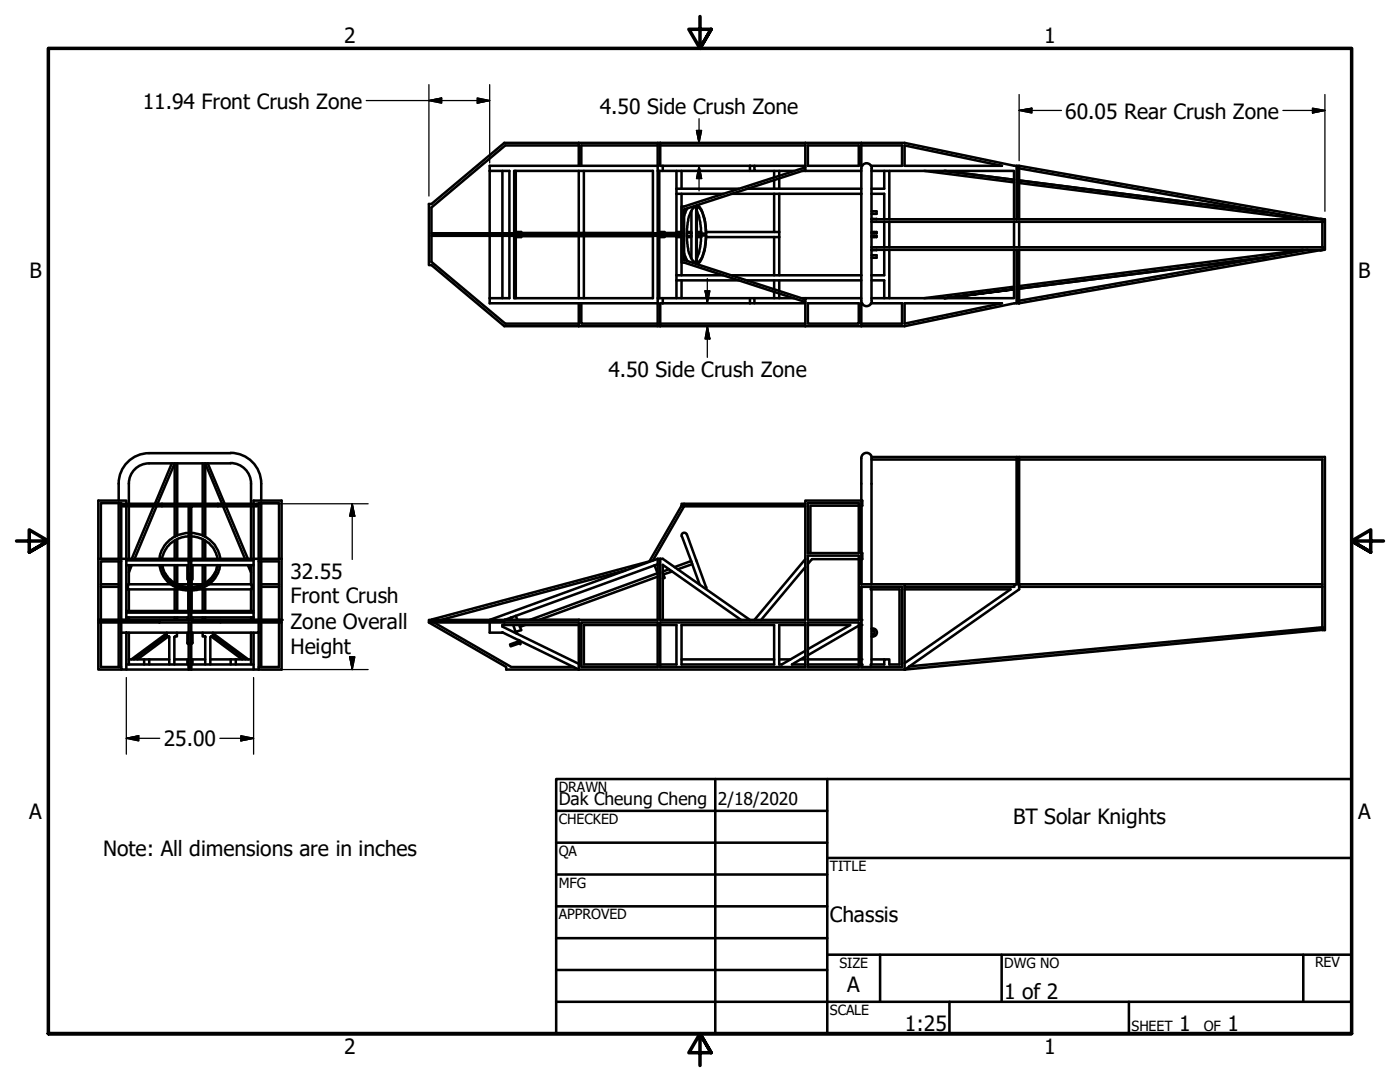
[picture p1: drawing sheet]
<svg xmlns="http://www.w3.org/2000/svg" width="279mm" height="216mm" viewBox="0 0 279 216" stroke-linecap="round" stroke-linejoin="round" font-family="sans-serif">
<!-- layer: Visible (ANSI) -->
<g fill="none" stroke="#000" stroke-width=".51">
<path d="M97.7 34.1h4v12.4M100.3 34.1v12.4M102.9 34.1v12.2h1.1v.2M115.5 28.5h16.3M115.5 28.5h-14.9l-14.5 12.2h-.5v12.2h.5l14.5 12.2h14.9M115.5 28.5v4.6M115.5 34.1v12.4M115.5 29h-14.7l-14.7 12.4v5.1M116.5 34.1v12.4M131.3 33.1v1h1M131.3 28.5v4.6M131.3 34.1v12.4"/>
<path d="M131.3 33.1h-33.6v13.4M131.3 29h-15.3v4.1M131.6 34.1v12.2h1.1v.2M131.8 28.5v4.6h.5v1M131.8 28.5h48.7l22.4 4.6M131.8 29h28.9M132.3 33.1h18.3M132.3 34.1h18.3M135 34.1v12.2M135 37.7h12.4M135 38.7h9.3M136 38.7v7.6h-1v.2"/>
<path d="M136 34.1v3.6M146 38.7h25.9M149.1 37.7h22.8M149.7 33.1v1M154.5 34.1v1.3M154.5 35.9v1.8M154.5 38.7v7.6M155.5 34.1v1M155.5 35.6v2.1M155.5 38.7v16.2M160.1 34.1h11.8M160.7 33.4l-24.2 7.8h-.5v11.2h.5l24.2 7.9"/>
<path d="M160.7 33.1h-10.1v1h7.8M160.7 28.5v5.6M160.7 33.9l-24.2 7.9v10.1l24.2 7.9M161.2 29h10.2v4.1h-10.2zM171.9 33.6a1.05 1.05 0 0 1 1-1 1.05 1.05 0 0 1 1.1 1M171.9 33.6v26.4a1.05 1.05 0 0 0 1 1.1 1.05 1.05 0 0 0 1.1-1.1M171.9 28.5v4.6h.2M171.9 29h8.1v4.1h-6.2M173.9 34.1h28.5v9.7M173.9 33.6v26.4M173.9 38.7h2.6v5.1M176.5 34.1v3.6h-2.6"/>
<path d="M177.5 34.1v9.7M180.5 29l19.5 4.1h-19.5zM184.5 34.1l17.9 2.3M188.5 34.1l13.9 1.8-13.9-1.8M202.9 33.1h.5v10.7h-.5zM203.4 33.6l57.6 10.2M203.4 33.1l60.5 10.7M203.4 36.5l56.6 7.3M203.4 36l49.6 6.4M86.1 47.1v5.2l14.7 12.3h14.7M97.7 47.1v13.4h33.6M100.3 47.1v12.4"/>
<path d="M101.7 47.1v12.4h-4M102.6 47.1v12.4h27.7v-12.4M102.6 46.5v-12.4h27.7v12.4M103.6 47.1h26.7M104 47.1v.2h-1.1v12.2M115.5 47.1v12.4M116.5 47.1v12.4M129.6 46.5h-43.5v.6h43.5M130.3 46.5h-26.7M131.3 47.1v12.4M132.2 47.1h3.8M132.3 59.5h-1v1"/>
<path d="M132.7 47.1v.2h-1.1v12.2M135 47.3h1v7.6M135 47.1v12.4M135 54.9h9.3M135 55.9h12.4M136 46.5h-6.4v.6h6.4M136 46.5v.6M136 46.5h-3.8M136 55.9v3.6M136.5 46.5v.6M136.5 50.5l.7 1.6M137.1 46.3h.9"/>
<path d="M137.1 47.3h.9M137.1 46.5h.9M137.1 47.1h.9M137.2 41.5l-.7 1.6M138 46.5v.6M138 46.5v5.1M138 42.1v4.4M138.5 41.4l.4-.2v11.2a.96 .96 0 0 1-.9-.7 12.3 12.3 0 0 1-.7-7.4 4.7 4.7 0 0 1 1.2-2.9zM139.1 47h1.8a11.3 11.3 0 0 1-1.1 4.9l-.4 .4-.3 .1zM139.1 41.2a2.87 2.87 0 0 1 1.4 2.4l.4 3h-1.8zM139.1 42.1a12.7 12.7 0 0 1 .9 4.5M139.1 46.3h.9"/>
<path d="M139.1 47.3h.9M139.1 40.9a5.3 5.3 0 0 1 1.7 3.7l.1 1.2-.1 2.3a7.5 7.5 0 0 1-1.4 4.5l-.3 .1M140 47a12.2 12.2 0 0 1-.9 4.6M140.9 46.3h14.6M140.9 47.3h14.6M146 54.9h25.9M149.1 55.9h22.8M149.7 59.5h-17.4v1M149.7 59.5h8.7M149.7 59.5v1M150.6 59.5v1h10.1M154.5 47.3v7.6"/>
<path d="M154.5 55.9v1.8M154.5 58.2v1.3M155.5 55.9v2.1M155.5 58.5v1M160.1 59.5h.6M171.9 59.5h-11.2v5.6M173.9 44.3h90v5h-90M173.9 43.8h29M173.9 49.8h29M173.9 46.3h1v.2h-1M173.9 47.1h1v.2h-1M173.9 42.2h1v.5h-1"/>
<path d="M173.9 43.7l1 .1M173.9 50.9h1v.5h-1M173.9 55.9h2.6v3.6M174.9 49.8l-1 .1M176.5 44.3v5M176.5 49.8v5.1h-2.6M177.5 44.3v5M177.5 49.8v9.7M188.5 59.5l13.9-1.8-13.9 1.8M202.4 49.8v9.7h-28.5M202.4 44.3v5M202.4 57.2l-17.9 2.3"/>
<path d="M202.9 49.8h.5v10.7h-.5zM203.4 43.8h61v6h-61M203.4 44.3v5M253 51.3l-49.6 6.3M260 49.8l-56.6 7.3M261 49.8l-57.6 10.2M263.5 43.7l.6 .1M263.6 43.7l.4 .1M263.9 49.8l-60.5 10.7M264 49.8l-.4 .1M264.1 49.8l-.6 .2M115.5 65.1h16.3"/>
<path d="M115.5 60.5v4.6M116 60.5v4.1h15.3M131.3 60.5v4.6M131.8 64.6h28.9M150.6 60.5h-18.8v4.6M161.2 60.5h10.2v4.1h-10.2zM172.1 60.5h-.2v4.6M173.8 60.5h6.2v4.1h-8.1M180.5 60.5h19.5l-19.5 4.1zM202.9 60.5l-22.4 4.6h-48.7M23.7 96.5v3.4M25.7 96.5v4"/>
<path d="M29.8 92.5a4 4 0 0 0-4.1 4M29.8 90.4a6.1 6.1 0 0 0-6.1 6.1M29.8 90.4h16.2M29.8 92.5h16.2M34.3 92.5l-3.4 8M35.4 92.5v8M40.4 92.5v8M41.5 92.5l3.3 8M46 92.4a4.1 4.1 0 0 1 4.1 4.1M46 90.4a6.1 6.1 0 0 1 6.1 6.1M50.1 96.5v4M52.1 96.5v3.4"/>
<path d="M171.9 91.4a1.05 1.05 0 0 1 1-1 1.05 1.05 0 0 1 1.1 1M171.9 91.4v25.2h30.5M173.9 91.7h29M173.9 91.2h29M173.9 91.4v25.2M202.9 91.2h.5v25.4h-.5zM203.4 91.2h61v34.5h-.5M203.4 91.7h60.5v24.9M19.6 111.5h18.1M20.1 111.5v-11.1h4.1v23.3M20.1 116.6h3.6M20.1 117.1h3.6"/>
<path d="M23.7 100.4v11.1M23.7 112v11.7M24.2 112h-4.1v11.7M25.2 112.8h12.2v2.8h.2M25.2 100.5v-.6h-5.6v23.8h18.1v-11.7M25.2 101v10.5M25.7 101v10.5M25.7 112.8v3.8M25.7 117.6v4.3M25.8 112.8l-.1 .1M26.3 112.8l-.6 1.4M30.7 101l-4.4 10.5"/>
<path d="M31.2 101l-4.3 10.5M31.4 100.5l3.5-8v8M31.8 112.8a5.9 5.9 0 0 0 5.8 5.1M32.3 100.5h-7.9v.5h13.3M32.3 101v-.5h11.2v.5h-5.8v11h.5v-11M32.3 112.8a5.4 5.4 0 0 0 5.3 4.7M32.4 112.8a5.5 5.5 0 0 0 5.2 4.4M34 116.6h-8.5v1h10.6M34.9 101v6.1M34.9 107.9v3.6M34.9 112.8v3.5M34.9 117.6v4.3"/>
<path d="M35.3 116.6h2.3M35.4 101v5.9M35.4 107.6v3.9M35.4 112.8v3.8M35.4 117.6v4.3M37.7 114.5l-.1 7.4M37.7 107a5.4 5.4 0 0 0-5.3 4.5M37.7 106.4a5.9 5.9 0 0 0-5.9 5.1M37.7 111.8h-12.5v10.1h12.5M38.2 114.5v7.4M38.2 107a5.4 5.4 0 0 1 5.2 4.5M38.2 106.4a5.9 5.9 0 0 1 5.7 5.1"/>
<path d="M38.2 112v11.6h-.5M38.2 111.5h18M38.2 111.8h12.4v10.1h-12.4M38.2 116.6h2.3M40.4 101v5.9M40.4 107.6v3.9M40.4 112.8v3.8M40.4 117.6v4.3M41 100.5v-8l3.3 8M41 101v6.1M41 107.9v3.6M41 112.8v3.5"/>
<path d="M41 117.6v4.3M41.7 116.6h8.5v1h-10.4M43.4 112.8a5.5 5.5 0 0 1-5.2 4.4M43.4 112.8a5.4 5.4 0 0 1-5.2 4.7M43.5 100.5h7.8v.5h-7.8M43.9 112.8a5.9 5.9 0 0 1-5.7 5.1M44.5 101l4.4 10.5M45.1 101l4.4 10.5M49.5 112.8l.6 1.4M50 112.8l.1 .1M50.1 101v10.5M50.1 112.8v3.8"/>
<path d="M50.1 117.6v4.3M50.6 100.5v-.6h5.6v23.8h-4.6v-23.3h4.1v11.1M50.6 112.8h-12.2v2.8h-.2M50.6 101v10.5M51.6 112h4.1v11.7M52.1 116.6h3.6M52.1 117.1h3.6M52.1 100.4v11.1M52.1 112v11.7M124.8 113.8l-36.8 9.9M130.6 112.8l.7 1.6M131.3 111.5v12.2h-30.7"/>
<path d="M131.3 111.5h1l17.4 12.2M131.3 111.5l-33.6 12.2M131.3 112.6l-30.6 11.1M131.3 114.4l-25.6 9.3M131.3 115.1l-23.7 8.6M132.3 114.3l.4 1-.4 .1M133.5 113.6l-1.2 .4M134.1 114l-1.7 .6M136 101h.5l-6.2 10.8M136.5 100.5h-.5v.5l-6.4 11-43.5 11.7h-.5v.5h.5M137.1 106.7a.54 .54 0 0 0-.7-.4 .54 .54 0 0 0-.4 .7l3.6 9.6M137.1 106.7l3.8 10.5"/>
<path d="M137.9 112l-3.3 1.2M138.1 112.6l-2.8 1M140.9 117.1v.4M160.7 100.5h-24.2v.5h24.2M160.7 111.6l-10.1 12.1M160.7 113.2l-8.8 10.5M161.2 110.9h10.2v12.8h-10.2zM161.2 100.4h10.2v10h-10.2zM171.4 100.9h-9.7v9.5M171.4 111.6h-9.3l-.9 .9M171.9 100.9h.2v-1h-11.4v23.8h-28.9v-12.2M171.9 117.1h8.1v16h-8.1z"/>
<path d="M171.9 110.4h.2v1.2h-.2M173.8 117.1v.5h5.7v15h-2v-1h-1v1h-2.7v.5M173.9 117.6v15M180.5 116.6v.5h21.9v-.5h.5M180.5 117.6h21.2l-21.2 14.7M180.5 117.1v16.5M203.4 116.6h60.5v.5M203.4 116.6v.5h60.5M203.4 117.1v.5l-22.8 16M263.9 117.1v8.1M19.6 124.2v9.4h4.6M20.1 124.2v8.9h4.1"/>
<path d="M23.7 124.2v8.9M24.2 124.2v2M25.2 126.2v7.4h-1v-7.4h13.5M25.2 133.6h25.4M25.2 132.6h12.5M25.2 123.2h12.2v.5M25.7 131.6h4.1M25.7 123.2v.5M25.7 126.2v6.4M28.8 131.6v1M29.8 131.6h4M29.8 131.6v1"/>
<path d="M31.8 123.7h-12.2v.5h12.2M31.8 124.2v-.5h12.2v.5h-5.8M31.8 124.2h5.9M33.3 126.2v.8h.4M33.3 126.7l-6.6 4.9M33.3 126.4l-7.1 5.2M33.6 127l-6.2 4.6M33.6 126.9l.2 .2M33.8 127.1v5.5M34.8 131.6h2.6M34.8 127.1v5.5M34.9 123.2v.5"/>
<path d="M34.9 127l-.1 .1M35.3 126.2v.8h-.4M35.4 123.2v.5M37.4 126.2v2.2l.3 .1M37.7 131.6h-.3v1M37.7 124.2h.5v9.4M37.7 122.2h-12.5v1.5M37.7 124.2v8.9M38.2 131.6h.2v1M38.2 133.1h-.5v.5M38.2 123.6l13.4 .1M38.2 132.6h12.4"/>
<path d="M38.2 122.2h12.4v1.5M38.4 126.2v2.1l-.2 .2M38.4 131.6h2.6M40.4 126.2v.8h.4M40.4 123.2v.5M40.9 126.9l.1 .2M41 123.2v.5M41 127.1v5.5M42 131.6h8.1M42 127.1v5.5M42.2 127l6.1 4.6M42.5 126.2v.8l-.5 .1"/>
<path d="M42.5 126.7l6.5 4.9M42.5 126.4l7 5.2M44 123.7h12.2v.5h-12.2M46 131.6v1M47.1 131.6v1M50.1 123.2v.5M50.1 126.2v6.4M50.6 126.2v7.4h1M50.6 123.2h-12.2v.5M51.6 124.2v2h-13.4M51.6 126.2v7.4M52.1 124.2v8.9"/>
<path d="M55.7 124.2v8.9h-4.1M56.2 124.2v9.4h-4.6M85.6 124.2l15.4 8.9v.5h79.6M86.6 124.2l15.4 8.9h12.5M97.7 124.2v2h2.6l15.2 7.4v-9.4h-14.9M100.6 123.7h-14.5v.5h14.5M100.6 123.7v.5M102 123.2l.2 .5M102.4 124.7l.6 1.7M102.9 122.9l.4 .8M103.5 127.7l.3 .8-.1-.7M103.6 128l-1.8 .6 .1 .4 1.9-.7"/>
<path d="M103.6 124.7l.4 1-.9 .3 .1 .4M104.8 124.7l-1 .4M115.5 124.7h-15.2v.3l15.2 7.5M116 124.2h15.3v8.9h-15.3zM131.3 124.7h-14.8v7.9h14.8M131.8 124.2h28.9v8.9h-28.9zM131.8 124.7h3.2v7.9h-3.2M132.3 123.7v-11l15.6 11M136 124.7h18.5v7.9h-18.5zM136 131.6h18.5M155.5 131.6h2.2M159.8 131.6h.9"/>
<path d="M160.7 124.7h-5.2v7.9h.5l4.7-2.7M160.7 131l-2.6 1.6h2.6M161.2 124.7h8.5l-8.5 4.8M161.2 132.6h10.2M161.2 131.6h10.2M161.2 124.2h10.2v8.9h-10.2zM171.4 124.8l-10.2 5.9M171.9 132.6h.2v.5M173.9 131.6h2.6M173.9 125.5h.3M173.9 127h.3M174 125.9a.35 .35 0 0 1 .5 .1 .35 .35 0 0 1 0 .4 .35 .35 0 0 1-.5 .1"/>
<path d="M174.2 125.4a.79 .79 0 0 1 .8 .8 .79 .79 0 0 1-.8 .8M181.4 133l82.6-7.8 .1 .5-83.5 7.9"/>
</g>
<g fill="#000">
<circle cx="263.9" cy="49.3" r=".25"/>
<circle cx="263.9" cy="44.3" r=".25"/>
<circle cx="19.6" cy="123.7" r=".25"/>
<circle cx="24.2" cy="123.7" r=".25"/>
<circle cx="51.6" cy="123.7" r=".25"/>
<circle cx="56.2" cy="123.7" r=".25"/>
<circle cx="97.7" cy="123.7" r=".25"/>
<circle cx="115.5" cy="123.7" r=".25"/>
<circle cx="171.9" cy="131.6" r=".25"/>
<circle cx="171.9" cy="124.7" r=".25"/>
<circle cx="171.9" cy="123.7" r=".25"/>
</g>
<!-- layer: Border (ANSI) -->
<path d="M139.7 3.3v6.4l-2.2-3.9h4.4l-2.2 3.9 2.2-3.9M3.3 107.9h6.4l-3.9-2.2v4.5l3.9-2.3-3.9 2.3M276.1 107.9h-6.4l3.9-2.2v4.5l-3.9-2.3 3.9 2.3M9.7 206.2v-196.5h260v196.5h-260h260M141.9 210.1l-2.2-3.9 2.2 3.9h-4.4l2.2-3.9v6.4" fill="none" stroke="#000" stroke-width=".7"/>
<!-- layer: Title (ANSI) -->
<g fill="none" stroke="#000" stroke-width=".51">
<path d="M111 155.4h158.7v50.8h-158.7zM142.7 155.4v50.8M165.1 155.4v50.8M111 161.8h54.1M111 168.1h54.1M111 174.5h54.1M165.1 171.2h104.6M111 180.8h54.1M111 187.2h54.1M111 193.5h54.1M111 199.9h158.7M165.1 190.5h104.6"/>
<path d="M175.6 190.5v9.4M189.5 199.9v6.3M199.9 190.5v9.4M225.3 199.9v6.3M260.1 190.5v9.4"/>
</g>
<!-- layer: Dimension (ANSI) -->
<g fill="none" stroke="#000" stroke-width=".25">
<path d="M85.6 16.9v22.2M95.2 19.6l2.5 .5-2.5 .5zM97.7 16.9v15.6M203.4 18.9v13.2M264.4 18.9v23.3M73.1 20.1h24.6M85.6 20.1l2.5-.5v1zM139 26h1l-.5 2.5zM139.5 33.1l.5 2.5h-1zM139.5 23.7v4.8M139.5 33.1v5M203.4 22l2.5-.4v.9z"/>
<path d="M203.4 22h8.4M256 22h8.4M261.9 21.6l2.5 .4-2.5 .5zM140.7 58h1l-.5 2.5zM141.2 55.6v4.9M141.2 65.1l.5 2.5h-1zM141.2 65.1v6.2M45.1 100.5h28.4M70.3 100.5l.5 2.5h-1zM70.3 100.5v11.1M25.2 135.2v15.3M50.6 135.2v15.3"/>
<path d="M52.2 133.6h21.3M69.8 131.1h1l-.5 2.5zM70.3 131.1v2.5M25.2 147.3l2.5-.5v1zM25.2 147.3h6.7M43.9 147.3h6.7M48.1 146.8l2.5 .5-2.5 .5z"/>
</g>
<g fill="#000" stroke="#000" stroke-width=".25">
<path d="M85.6 20.1l2.5-.5zM85.6 20.1l2.5-.5v1zM95.2 20.6l2.5-.5zM95.2 19.6l2.5 .5-2.5 .5zM139 26l.5 2.5zM139 26h1l-.5 2.5zM139.5 33.1l.5 2.5zM139.5 33.1l.5 2.5h-1zM203.4 22l2.5-.4zM203.4 22l2.5-.4v.9zM261.9 22.5l2.5-.5zM261.9 21.6l2.5 .4-2.5 .5z"/>
<path d="M140.7 58l.5 2.5zM140.7 58h1l-.5 2.5zM141.2 65.1l.5 2.5zM141.2 65.1l.5 2.5h-1zM70.3 100.5l.5 2.5zM70.3 100.5l.5 2.5h-1zM69.8 131.1l.5 2.5zM69.8 131.1h1l-.5 2.5zM25.2 147.3l2.5-.5zM25.2 147.3l2.5-.5v1zM48.1 147.8l2.5-.5zM48.1 146.8l2.5 .5-2.5 .5z"/>
</g>
<g font-size="4.2">
<text x="68.7" y="8.6">2</text>
<text x="208.4" y="8.6">1</text>
<text x="28.5" y="21.7">11.94 Front Crush Zone</text>
<text x="119.7" y="22.8">4.50 Side Crush Zone</text>
<text x="212.6" y="23.7">60.05 Rear Crush Zone</text>
<text x="5.9" y="55.5">B</text>
<text x="271.1" y="55.5">B</text>
<text x="121.4" y="75.3">4.50 Side Crush Zone</text>
<text x="58" y="115.6">32.55</text>
<text x="58" y="120.4">Front Crush</text>
<text x="58" y="125.4">Zone Overall</text>
<text x="58" y="130.4">Height</text>
<text x="32.7" y="148.8">25.00</text>
<text x="5.8" y="163.4">A</text>
<text x="202.2" y="164.5">BT Solar Knights</text>
<text x="271" y="163.4">A</text>
<text x="20.6" y="170.8">Note: All dimensions are in inches</text>
<text x="165.6" y="184">Chassis</text>
<text x="169.1" y="198">A</text>
<text x="200.4" y="199.3">1 of 2</text>
<text x="180.6" y="205.7">1:25</text>
<text x="235.3" y="205.7">1</text>
<text x="245" y="205.7">1</text>
<text x="68.7" y="210.3">2</text>
<text x="208.4" y="210.3">1</text>
</g>
<g font-size="3.5">
<text x="111.5" y="160.6">Dak Cheung Cheng</text>
<text x="143.3" y="160.7">2/18/2020</text>
</g>
<g font-size="2.8">
<text x="111.5" y="158">DRAWN</text>
<text x="111.5" y="164.4">CHECKED</text>
<text x="111.5" y="170.8">QA</text>
<text x="165.6" y="173.7">TITLE</text>
<text x="111.5" y="177.1">MFG</text>
<text x="111.5" y="183.5">APPROVED</text>
<text x="167.5" y="193.1">SIZE</text>
<text x="200.4" y="193.1">DWG NO</text>
<text x="262.4" y="193">REV</text>
<text x="165.6" y="202.5">SCALE</text>
<text x="225.8" y="205.7">SHEET</text>
<text x="240.2" y="205.7">OF</text>
</g>
</svg>
